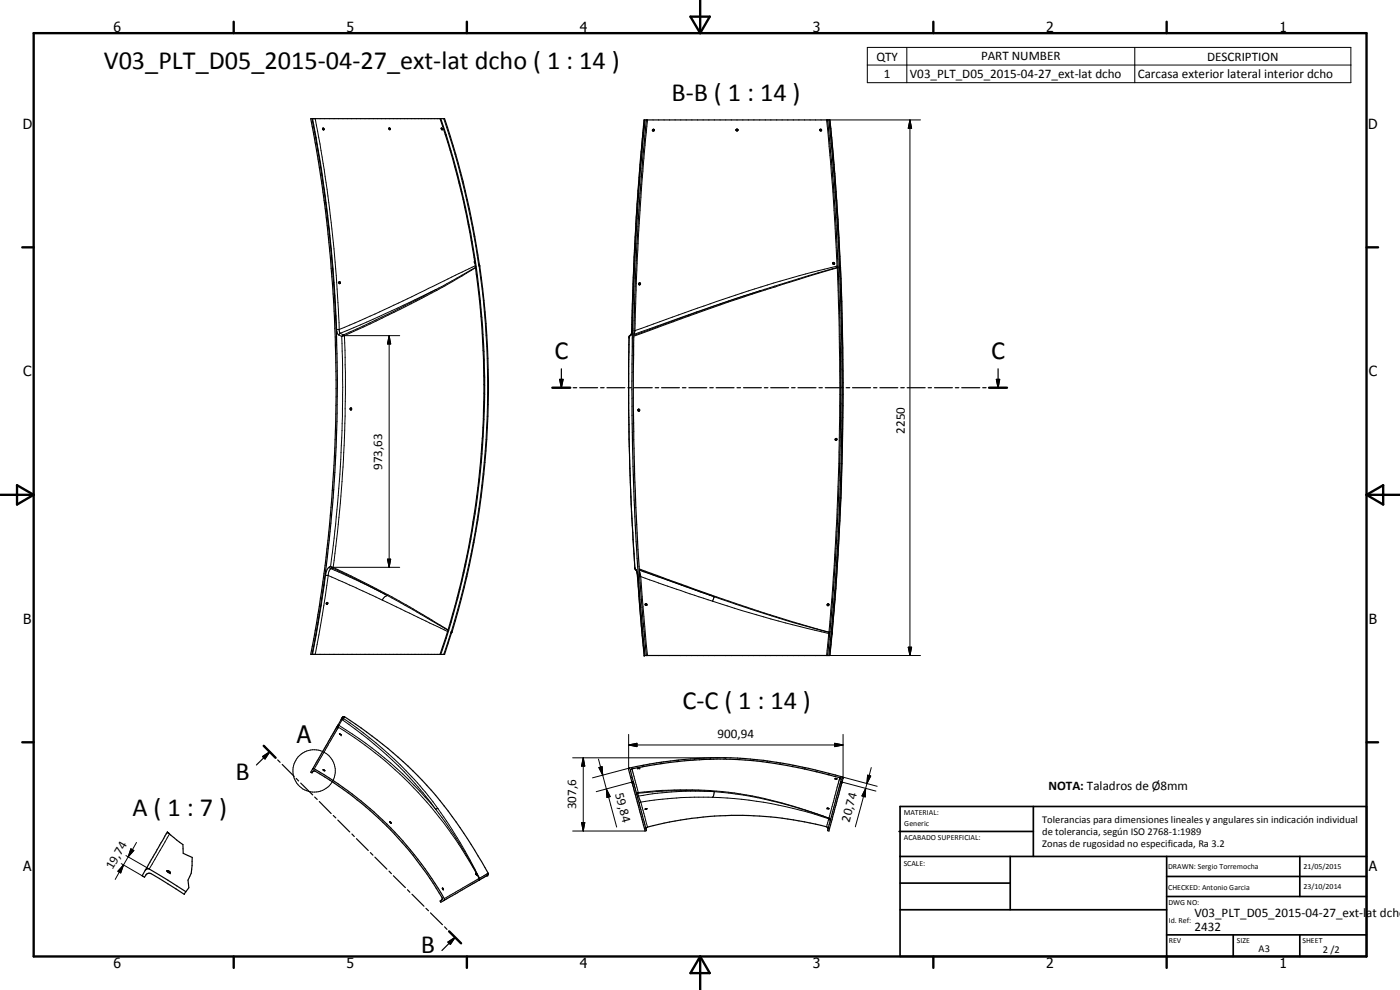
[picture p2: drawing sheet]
<svg xmlns="http://www.w3.org/2000/svg" width="420mm" height="297mm" viewBox="0 0 420 297" stroke-linecap="round" stroke-linejoin="round" font-family="sans-serif">
<g fill="none" stroke="#000" stroke-width=".35">
<path d="M93.2 35.6h40.2a250.7 250.7 0 0 1 10.5 43.9 252.4 252.4 0 0 1-10.5 116.8h-40.2a427 427 0 0 0 0-160.7zM93.6 35.6a430.4 430.4 0 0 1 0 160.7M96.8 38.5h.1a.24 .24 0 0 1 .3 .2 .24 .24 0 0 1-.2 .2zM97 38.4l.2 .4M97.2 38.8h.1M117 38.4h-.3a.25 .25 0 0 0 .1 .4 .25 .25 0 0 0 .3 0v-.1M117 38.4l.1 .2M117 38.4l.1 .3M117 38.6l.1 .1M117.1 38.6v.1M132.1 35.6a252.4 252.4 0 0 1 0 160.7M132.3 35.6a251.6 251.6 0 0 1 0 160.7"/>
<path d="M132.6 38.9l-.1-.5 .2 .5M132.6 38.9h.1M132.7 38.9h.1M193.3 36h55.8l1 10.7a848.6 848.6 0 0 1 2.9 71.6 764.2 764.2 0 0 1-3.9 78.4h-55.8l-2-23.9a3.2 3.2 0 0 0-.8-2.3l-.6-10.7a755.7 755.7 0 0 1-1.2-52l.1-6.8 .7-.8 .1-.8 .8-24.3 1.1-17.8zM193.6 36l-1.8 19.5-1.4 25.4a844.2 844.2 0 0 0-.4 59.1 773.2 773.2 0 0 0 3.6 56.7M194 36a792.9 792.9 0 0 0-3.9 75.5l.1 20.5 .6 20.3 1.3 22.6 1.9 21.8M196.2 39.1h-.1M196.2 38.9l-.2 .3-.2-.1M220.9 38.9l.2 .2 .3-.1a.29 .29 0 0 0-.3-.2 .29 .29 0 0 0-.2 .4 .29 .29 0 0 0 .4 0l.1-.3M246 38.9l.4-.1 .1 .4-.3 .1zM246.1 38.8l.4 .3M246.5 39.1h.1"/>
<path d="M248.4 36l2.2 26.7a845.3 845.3 0 0 1 1.6 40.2 815.2 815.2 0 0 1-2.9 84.2l-.9 9.6M248.8 36a825.6 825.6 0 0 1 0 160.7M142.4 78.4l.1 .6M250.1 78.8l-.1 .2 .4 .2M101.7 84.7l.3-.1 .1 .4-.3 .1zM101.9 84.5l.2 .5M192.1 85l-.1 .3-.2 .1M165.8 116.3h5.3M168 113.8h1l-.5 2.5zM168.5 110.7v5.6M172 116.3h1.1M174 116.3h5.4"/>
<path d="M180.2 116.3h1.1M182.1 116.3h5.4M188.4 116.3h1.1M189.5 100.1h.1M190.4 116.3h5.3M196.6 116.3h1.1M198.5 116.3h5.4M204.8 116.3h1.1M206.7 116.3h5.4M213 116.3h1.1M214.9 116.3h5.4M221.2 116.3h1"/>
<path d="M223.1 116.3h5.4M229.4 116.3h1.1M231.3 116.3h5.4M237.6 116.3h1M239.5 116.3h5.4M245.8 116.3h1M247.7 116.3h5.4M253.9 116.3h1.1M255.9 116.3h5.4M262.2 116.3h1M264.1 116.3h5.3M270.3 116.3h1.1"/>
<path d="M272.2 116.3h5.5M278.5 116.3h1.1M280.4 116.3h5.4M286.7 116.3h1.1M288.6 116.3h5.4M294.9 116.3h1M296.8 116.3h5.4M299 113.8h1l-.5 2.5zM299.5 110.7v5.6M105.3 122.6l.1 .4M105.3 122.8v.1M105.4 122.5l-.1 .1"/>
<path d="M105.4 122.5a.28 .28 0 0 0-.3 .1 .28 .28 0 0 0 .1 .4h.2M105.4 122.5v.5M105.4 122.5h.1M144.7 131.4v.1M191.6 122.8l-.2 .3 .3 .3M191.6 122.8h.2v.4M191.6 122.8l.4 .1-.3 .5M191.8 123.3l-.1 .1M250.8 131.7l.1 .4M251 131.6l-.3 .1M98.2 181h.1M98.3 180.9h.1"/>
<path d="M98.3 180.9l-.2 .4M193.6 181.3l.1 .3 .3 .1M193.6 181.3l.4-.2 .1 .4M193.6 181.3l.5 .2M194.1 181.5l-.1 .2M248.2 181.4l.4-.2 .2 .3-.4 .2zM248.8 181.4h-.4v.3M101 218.4l-7.2 12.5M101 218.3v.1M102.4 215.8l-1.4 2.5M102.4 215.8h.1M102.5 215.7h.1"/>
<path d="M102.5 215.7l-.1 .1M102.5 215.7l.1-.2a.53 .53 0 0 1 .8-.4 119 119 0 0 1 41.1 43.4l2.1 3.6-.3 .5M78.8 227l2.1-1.4-1.4 2.1zM79.2 223.8l3.5 3.6M80.9 225.6l-3.9 3.9M83.3 228l.8 .7M84.7 229.4l3.6 3.6M88.9 233.6l.7 .7M90.2 234.9l3.6 3.6M93.8 230.9l-.6 .8 .4 .2 .3-.5 .6-.1a108.1 108.1 0 0 1 29.5 25.5 99.9 99.9 0 0 1 8.7 12.8l-.1 .4-.5 .3 .2 .4 14-8.1M93.8 230.9l.5-.3a105.9 105.9 0 0 1 39.1 39.1M94.1 230.6l-.1 .1"/>
<path d="M94.4 239.1l.8 .8M97 230.9l.5 .3zM97.5 231.2v.1M101.9 220.2h.1M101.9 220.2l.5 .3zM189.6 234.7l-.9-3.8 .1-.4a116.1 116.1 0 0 1 57.9 1l6.1 1.7 .2 .4-.3 1.1M189.6 234.7h.1M190.1 234.5l3.9 14.7-.4 .1-3.9-14.6M190.1 234.5l-.5 .2M190.1 234.5l-.9-3.2 .2-.4a101.5 101.5 0 0 1 20.6-2.9 114.7 114.7 0 0 1 36.8 4l5.2 1.3 .4 .4-.1 .8M191.8 230.4h-.2M192 230.4h-.5"/>
<path d="M250.7 233.6h.1M250.7 233.6h.2M250.7 233.6l.4 .1M250.9 233.7h.3M251.1 233.7h.1M252.3 234.5l-3.9 14.7 .4 .1 3.9-14.6M252.3 234.5l.4 .2M252.7 234.7h.1M95.8 240.5l3.6 3.6M100 244.7l.8 .7M101.4 246l3.6 3.6M105.6 250.2l.7 .8"/>
<path d="M107 251.6l3.5 3.6M111.2 255.8l.7 .8M112.5 257.2l3.6 3.6M117 246.5l.4 .5zM117.3 246.9v.1M193.6 242.7h.6zM193.7 242.7h.1M248.2 242.5l.6 .1zM248.5 248.8l-.3-.7a105 105 0 0 0-54.2 .2l-.1 .6M248.8 242.6v.1M43.6 261.1l6.6-11.5 4.7 3.8 .1 2.6 2.7 1.3-.1 1.1a10.7 10.7 0 0 1-1.2 5.7l.3 2.3-.9 1.1M43.6 261.1l-.9 1.7 .7 .4a1.42 1.42 0 0 1 1.9-1.1l10 6.3 .5-.9"/>
<path d="M43.6 261.1a.91 .91 0 0 1 1.2-.4l11 6.8M50.1 261.2l.6 .2 .4 .5-.6-.2zM50.1 261.4h.1M116.7 261.4l.8 .7M118.1 262.8l3.6 3.5M122.3 267l.7 .7M123.6 268.3l3.6 3.6M127.8 272.5l.8 .8M129.2 273.9l3.6 3.6M132.8 266.4l.3 .6zM133.4 269.7h.1M133.4 270h-.1"/>
<path d="M133.4 269.7l-.2 .5M133.4 278.1l.7 .7M134.8 279.4l3.6 3.6M142.7 262l.3 .6zM142.8 262.1l.1 .1M146.3 262.6h.1M134.4 282.7l2.2-1.4-1.4 2zM136.6 281.3l-4 3.9"/>
<circle cx="196.1" cy="39.1" r=".29"/>
<circle cx="250.2" cy="79" r=".28"/>
<circle cx="191.9" cy="85.2" r=".28"/>
<circle cx="250.9" cy="131.9" r=".28"/>
<circle cx="98.1" cy="181.1" r=".25"/>
</g>
<g fill="none" stroke="#000" stroke-width=".3">
<path d="M260.3 14.2h145.1v10.6h-145.1zM260.3 19.5h145.1M272.1 14.2v10.6M340.6 14.2v10.6M93.8 35.6a410.9 410.9 0 0 1 6.5 49.2l.7 14.1M94.6 35.6a395.2 395.2 0 0 1 6.3 47.1l.9 16.1M133.2 35.6a245.4 245.4 0 0 1 10.4 43.8M193.3 36a808.6 808.6 0 0 0-3.7 63.4M194.3 36l-1.7 19.2-1 15.8-1 28.2M249 36l1.7 18.8 1.5 24.9M273.1 36l.5 2.5h-1zM273.1 36v160.7"/>
<path d="M276.3 36h-28.2l1.9 21.6 1.2 22.2M142.7 79.8l-14.1 6.7a414.5 414.5 0 0 1-26.8 12.3M143.6 79.4l.2 .4M143.8 79.8v.1M143.8 79.9a254 254 0 0 1-8.3 109.6M143.8 79.3l-.2 .1M143.8 79.3h.1M143.9 79.5l-.1 .3M144 79.8h.1M144 79.8l-.2 .1M251.2 79.8l.3 .1M251.2 79.8v.5"/>
<path d="M251.2 79.8a378 378 0 0 0-40 12l-20.6 7.4M252.2 79.7h.1M252.2 79.7v.4M101 98.9l.2 1 .5 .6M101.8 98.8l.3 1.2M101.8 98.8l-.8 .1M102.1 100l1 .5 .1 .3M102.1 100l-.4 .5M130.8 86.9l.3 .2M130.8 86.9a436.9 436.9 0 0 1-27.6 13.6M130.8 86.9l-17 8.1-11.7 5M131.1 87.1a425.6 425.6 0 0 1-27.7 13.6"/>
<path d="M142.7 80.3l-11.6 6.8M142.7 80.2l-11.9 6.7M189.6 99.4h.1M189.6 99.4l-.2 1.1M190.6 99.2h-.4M216.2 91.2l-26 9.4M223.3 88.8l-33.1 11.5 .4-1.1M228.1 87.2h.1M228.1 87.2l-7.2 2.3M228.2 87.2v.1M228.2 87.3v.2M228.2 87.5l-9.5 3.1-28.5 10.3"/>
<path d="M251.2 80.3h.3M251.2 80.3v.1M251.2 80.3l-23.1 6.9M251.2 80.3h.1M251.2 80.4l-23 7.1M251.3 80.3l.7 27.6-.3 31.2-1.4 30.7-1.6 19.9M251.3 80.3l-.1 .1M251.3 80.3l.2 .1M252.2 80.2a864.1 864.1 0 0 1-.9 89.6l-1.6 20M252.2 80.2h.1M252.2 80.1v.1M101.7 100.5l.9 .5"/>
<path d="M102.6 101a409.7 409.7 0 0 1-3.4 68.9M103.2 100.5l.2 .2M103.2 100.5l-.6 .5M103.2 100.8l-.6 .2M103.4 100.7a397.9 397.9 0 0 1-3.4 69.5M116.8 100.7l.5 2.5h-1zM116.8 100.7v69.5M120 100.7l-16.8 .1M188.8 101.3h.1M188.8 101.3v30.4l.6 19.6 1.1 19M188.8 101h.1M189 100.7l-.2 .6"/>
<path d="M189.4 100.5l-.5 .5M189.5 100.2l-.1 .3M97.7 172.5l.8 .2M97.7 172.5l-1.3 9.1-2.6 14.7M98.5 172.7l16.2 7.3M98.5 172.7l-1.8 11.9-2.1 11.7M98.9 170.1l.4 .5M98.9 170.1l-.8 .9-.4 1.5M99.2 169.9l.5 .5M99.2 169.9l.6 .3M99.2 169.9l-.3 .2M99.3 170.6l7.9 3.6 7.2 3.5"/>
<path d="M99.3 170.6l-.7 1.1-.1 1M99.7 170.4h.1M99.7 170.4l-.4 .2M99.8 170.4l7.6 3.7 7.9 4.1M99.8 170.2l-.1 .2M99.8 170.2h20.2M100 170.2l17.7 8.9 16.7 9.9M100 170.2l-.2 .2M115.3 178.2l1 .5-.9 .4-.7 .9M115.3 178.2l19.1 10.9M116.3 167.8h1l-.5 2.4zM190.5 170.3v.1"/>
<path d="M190.5 170.3l.1 .3M190.6 170.6l.1 .3M190.6 170.6l.2 .3M190.8 170.9l.2 .2M190.8 170.9l.4 .7 .1 1.2M191.3 172.8h.1M191.3 172.8l2 23.9M191.8 171.3l.5 1.7M191.8 171.1l7.1 2.4M191.8 170.9l14.1 5.2M191.8 170.7l28.7 10.3 17.8 5.7 10.4 3M192 173h.3"/>
<path d="M192.3 173l2 23.7M192.3 173l21.6 7.4M200.3 174l2.8 1M205.9 176l1.4 .6M207.3 176.6l4.2 1.5M207.3 176.5l4.2 1.6M211.5 178.1l20.2 6.7 17 4.9M214.4 179.1l-.5 1.3M114.7 180l19.6 9.5M135.3 189.9h.2M135.3 189.9l-2.1 6.4M135.4 189.5l.2 .2"/>
<path d="M135.4 189.5l-.1 .4M135.5 189.9v.1M135.5 189.5l.2 .1M135.5 189.5h-.1M135.6 189.7v.1M213.9 180.4a361.9 361.9 0 0 0 34.8 9.7M248.7 190.1l-.6 6.6h28.2M248.7 189.7h.1M248.7 189.7h.4M248.7 189.7v.4M249 190l-.3 .1M249 189.7h-.3"/>
<path d="M249.7 190.2h.1M249.7 190.2l-.7 6.5M249.7 189.8v.4M249.7 189.8l.1 .1M272.6 194.2h1l-.5 2.5zM101.4 217.6h.3M101.4 217.6h.1M101.5 218.2h.1M101.5 218.2l-7.2 12.5M101.5 218.2l-.5 .2M101.5 218.2a117 117 0 0 1 42.3 45.4M101.7 217.6l-.2 .6"/>
<path d="M101.7 217.6a116.8 116.8 0 0 1 29.1 25.2M102.4 215.9h.3M102.7 215.9l-1 1.7M102.7 215.9a115.3 115.3 0 0 1 28.1 26.9M103.1 215.6h.1M103.1 215.6l-.4 .3M103.1 215.6l-.6 .1M103.1 215.6a112.5 112.5 0 0 1 28.3 27M103.4 215.1h.1M103.4 215.1l-.3 .5M171.9 227.4h44M175 227.4l.5 2.5h-1z"/>
<path d="M175 227.4v21.9M179.6 227.8l2.4 8.9M179.7 230.3l1-.3 .2 2.6zM182 236.7l1.1 2.3-1 .3zM182 236.7l3.1 11.5M188.7 223.5l2.5-.5v1zM188.7 220.3v10.5M188.7 223.5h64.3M189 230.4l-11.2 3M189.7 230.7l1.8 7.1M189.7 233.1l-.4 .4M190.1 234.5l-11.2 3"/>
<path d="M191.4 237.9v.1M191.4 238l.2 .8M191.5 237.8a112.1 112.1 0 0 1 53.8 6.4l3.4 1.3M191.5 238h-.1M191.5 237.8v.2M191.5 237.8l-.3 .2-.1 .4 .3-.4M191.6 238.8l.7 1.9M191.6 238.8l-.3 .3M193.2 229.6l-.5 .5M198.6 228.7l-.5 .5M203.7 228l-.5 .5M208.6 227.6l-.4 .5"/>
<path d="M211.5 237.4a98.4 98.4 0 0 0-19.9 1.4M211.5 237.4l2.9 .1M211.5 237.4l-11.4-.1-8.6 .7M212.9 237.4l1.5 .1M213.4 227.4l-.5 .4M213.9 239.2a111.2 111.2 0 0 0-21.6 1.5M213.9 239.2a116.9 116.9 0 0 1 34.8 6.5M214.4 237.5l-.5 1.7M214.4 237.5a132.3 132.3 0 0 1 34.3 8M217.9 227.4l-.4 .4M222.2 227.5l-.4 .4M226.4 227.8l-.4 .5"/>
<path d="M230.4 228.3l-.4 .4M234.3 228.9l-.4 .4M238.1 229.6l-.4 .4M241.8 230.4l-.3 .4M245.4 231.2l-.3 .4M249 232.1l-.3 .4M250.5 223l2.5 .5-2.5 .5zM252 233.3l-3.2 12.2M252 233.4h.1M252.3 234.5l10.6 2.9M252.5 233.1l-.3 .4M252.7 233.1l10.6 2.8"/>
<path d="M253 220.3v13.2M259.8 236.6l-.1 2.5-1-.3zM260.2 235.1l-3.5 13M260.4 232.6l.9 .2-1.1 2.3zM261.5 230.3l-1.3 4.8M36.4 259.1l7 4.1M37.1 259.5l-.9 2.4-.8-.5zM37.1 259.5l-2.5 4.4M38.5 257.1l-1.4 2.4M39.3 254.7l.9 .5-1.7 1.9zM41 252.8l-2.5 4.3M50.9 250.2l-6.1 10.5-7-4"/>
<path d="M130.8 242.8l2.7 3.7 4.2 6.4 6.1 10.6M131.4 242.6l3.5 5a154.2 154.2 0 0 1 9 15.9M131.4 242.6l-.6 .2M171.9 249.3h21.7M174.5 246.8h1l-.5 2.5zM192.3 240.7l2 7.5M192.3 240.7l-.3 .1-.1 .5M248.7 245.7l.4 .3v.3M248.7 245.6v.1M248.7 245.7l-.6 2.4M248.7 245.5h.1M248.7 245.5l.4 .1"/>
<path d="M248.7 245.5l.4 .2M248.7 245.5v.1M249.1 245.6l.1 .5M249.1 245.7l.1 .2M143.8 263.6h.1M143.8 263.6l-.2 .6M143.8 263.6l-10.5 6M143.8 263.5v.6M143.8 263.5h.1M143.8 263.5v.1M143.9 263.5l-.1 .6M146.4 262h.1"/>
<path d="M146.4 262l-2.5 1.5M146.5 262h.1"/>
<circle cx="94.3" cy="231.3" r="6.4"/>
</g>
<g fill="#000">
<circle cx="193.3" cy="36" r=".18"/>
<circle cx="189.5" cy="100.2" r=".18"/>
<circle cx="193.3" cy="196.7" r=".18"/>
<circle cx="102.8" cy="215.2" r=".18"/>
<circle cx="102.4" cy="220.5" r=".18"/>
<circle cx="189.6" cy="234.7" r=".18"/>
<circle cx="191.4" cy="230.5" r=".18"/>
<circle cx="192" cy="230.4" r=".18"/>
<circle cx="250.6" cy="233.6" r=".18"/>
<circle cx="252.7" cy="234.7" r=".18"/>
<circle cx="50.2" cy="249.6" r=".18"/>
<circle cx="248.2" cy="242.5" r=".18"/>
<circle cx="51.1" cy="261.9" r=".18"/>
<circle cx="142.7" cy="262" r=".18"/>
<circle cx="146.3" cy="262.6" r=".18"/>
</g>
<g fill="none" stroke="#000" stroke-width=".71">
<path d="M10.1 9.9h400v277.1h-400zM70.1 6.5v3.4M140.1 6.5v3.4M207.2 5h5.8l-2.9 4.9zM210.1 0v9.9M280.1 6.5v3.4M350.1 6.5v3.4M6.7 74.2h3.4M410.1 74.2h3.5M165.8 116.3h5.3M296.8 116.3h5.4M.1 148.5h10"/>
<path d="M5.1 145.6l5 2.9-5 2.9zM410.1 148.5h10M410.1 148.5l5-2.9v5.8zM6.7 222.7h3.4M79.2 223.8l3.5 3.6M410.1 222.7h3.5M134.8 279.4l3.6 3.6M70.1 287v3.4M140.1 287v3.4M210.1 287v10M210.1 287l2.9 5h-5.8zM280.1 287v3.4"/>
<path d="M350.1 287v3.4"/>
</g>
<g fill="none" stroke="#000" stroke-width=".51">
<path d="M269.8 249.5h40.3M270.1 242h140v45h-140zM270.1 257h140M303.2 257v16M310.1 242v15M350.1 257v30M390.1 257v12M270.1 265h33.1M270.1 273h80M350.1 269h60M350.1 263h60M350.1 280.5h60"/>
<path d="M370.1 280.5v6.5M390.1 280.5v6.5"/>
</g>
<g fill="#000">
<path d="M273.1 36l.5 2.5h-1zM116.8 100.7l.5 2.5h-1zM168 113.8h1l-.5 2.5zM299 113.8h1l-.5 2.5zM116.3 167.8h1l-.5 2.4zM272.6 194.2h1l-.5 2.5zM78.8 227l2.1-1.4-1.4 2.1zM175 227.4l.5 2.5h-1zM179.7 230.3l1-.3 .2 2.6zM182 236.7l1.1 2.3-1 .3zM188.7 223.5l2.5-.5v1zM250.5 223l2.5 .5-2.5 .5z"/>
<path d="M259.8 236.6l-.1 2.5-1-.3zM260.4 232.6l.9 .2-1.1 2.3zM39.3 254.7l.9 .5-1.7 1.9zM174.5 246.8h1l-.5 2.5zM37.1 259.5l-.9 2.4-.8-.5zM134.4 282.7l2.2-1.4-1.4 2z"/>
</g>
<g font-size="7.9">
<text x="31.1" y="20.7">V03_PLT_D05_2015-04-27_ext-lat dcho ( 1 : 14 )</text>
<text x="201.5" y="30.4">B-B ( 1 : 14 )</text>
<text x="166.4" y="107.8">C</text>
<text x="297.4" y="107.8">C</text>
<text x="204.8" y="212.6">C-C ( 1 : 14 )</text>
<text x="70.6" y="234.1">B</text>
<text x="39.8" y="244.7">A ( 1 : 7 )</text>
<text x="126.3" y="286">B</text>
</g>
<text font-size="7.2" x="89.1" y="223">A</text>
<g font-size="4.2">
<text x="34" y="9.6">6</text>
<text x="104" y="9.6">5</text>
<text x="174" y="9.6">4</text>
<text x="244" y="9.6">3</text>
<text x="314" y="9.6">2</text>
<text x="384" y="9.6">1</text>
<text x="6.8" y="38.7">D</text>
<text x="410.6" y="38.7">D</text>
<text x="7" y="112.9">C</text>
<text x="410.8" y="112.9">C</text>
<text x="7" y="187.1">B</text>
<text x="410.8" y="187.1">B</text>
<text x="7" y="261.4">A</text>
<text x="410.8" y="261.4">A</text>
<text x="34" y="290.4">6</text>
<text x="104" y="290.4">5</text>
<text x="174" y="290.4">4</text>
<text x="244" y="290.4">3</text>
<text x="314" y="290.4">2</text>
<text x="384" y="290.4">1</text>
</g>
<g font-size="3.9">
<text x="263" y="18.2">QTY</text>
<text x="265.2" y="23.5">1</text>
<text x="273" y="23.5">V03_PLT_D05_2015-04-27_ext-lat dcho</text>
<text x="294.4" y="18.1">PART NUMBER</text>
<text x="341.4" y="23.5">Carcasa exterior lateral interior dcho</text>
<text x="362.3" y="18.2">DESCRIPTION</text>
<text x="271.5" y="130.1" transform="rotate(-90 271.5 130.1)">2250</text>
<text x="114.7" y="141" transform="rotate(-90 114.7 141)">973,63</text>
<text x="215.3" y="221.4">900,94</text>
<text x="184.6" y="238.3" transform="rotate(75 184.6 238.3)">59,84</text>
<text x="314.7" y="237.1">NOTA: Taladros de Ø8mm</text>
<text x="173" y="242.8" transform="rotate(-90 173 242.8)">307,6</text>
<text x="254.9" y="246.8" transform="rotate(-75 254.9 246.8)">20,74</text>
<text x="33.8" y="261.2" transform="rotate(-60 33.8 261.2)">19,74</text>
<text x="358.5" y="275.1">V03_PLT_D05_2015-04-27_ext-lat dcho</text>
<text x="358.5" y="279.4">2432</text>
</g>
<g font-size="3.1">
<text x="312.7" y="246.8">Tolerancias para dimensiones lineales y angulares sin indicación individual</text>
<text x="312.7" y="250.4">de tolerancia, según ISO 2768-1:1989</text>
<text x="312.7" y="254">Zonas de rugosidad no especificada, Ra 3.2</text>
<text x="377.7" y="285.6">A3</text>
<text x="397" y="285.9">2 /2</text>
</g>
<g font-size="2.4">
<text x="271.2" y="244.4">MATERIAL:</text>
<text x="271.3" y="252">ACABADO SUPERFICIAL:</text>
<text x="271.4" y="247.9">Generic</text>
<text x="271.2" y="259.7">SCALE:</text>
<text x="350.6" y="260.8">DRAWN: Sergio Torremocha</text>
<text x="391.2" y="260.6">21/05/2015</text>
<text x="350.6" y="267">CHECKED: Antonio Garcia</text>
<text x="391.2" y="266.7">23/10/2014</text>
<text x="350.6" y="271.4">DWG NO:</text>
<text x="350.8" y="276.9">Id. Ref:</text>
<text x="350.8" y="282.8">REV</text>
<text x="371.2" y="282.9">SIZE</text>
<text x="390.9" y="282.9">SHEET</text>
</g>
</svg>
